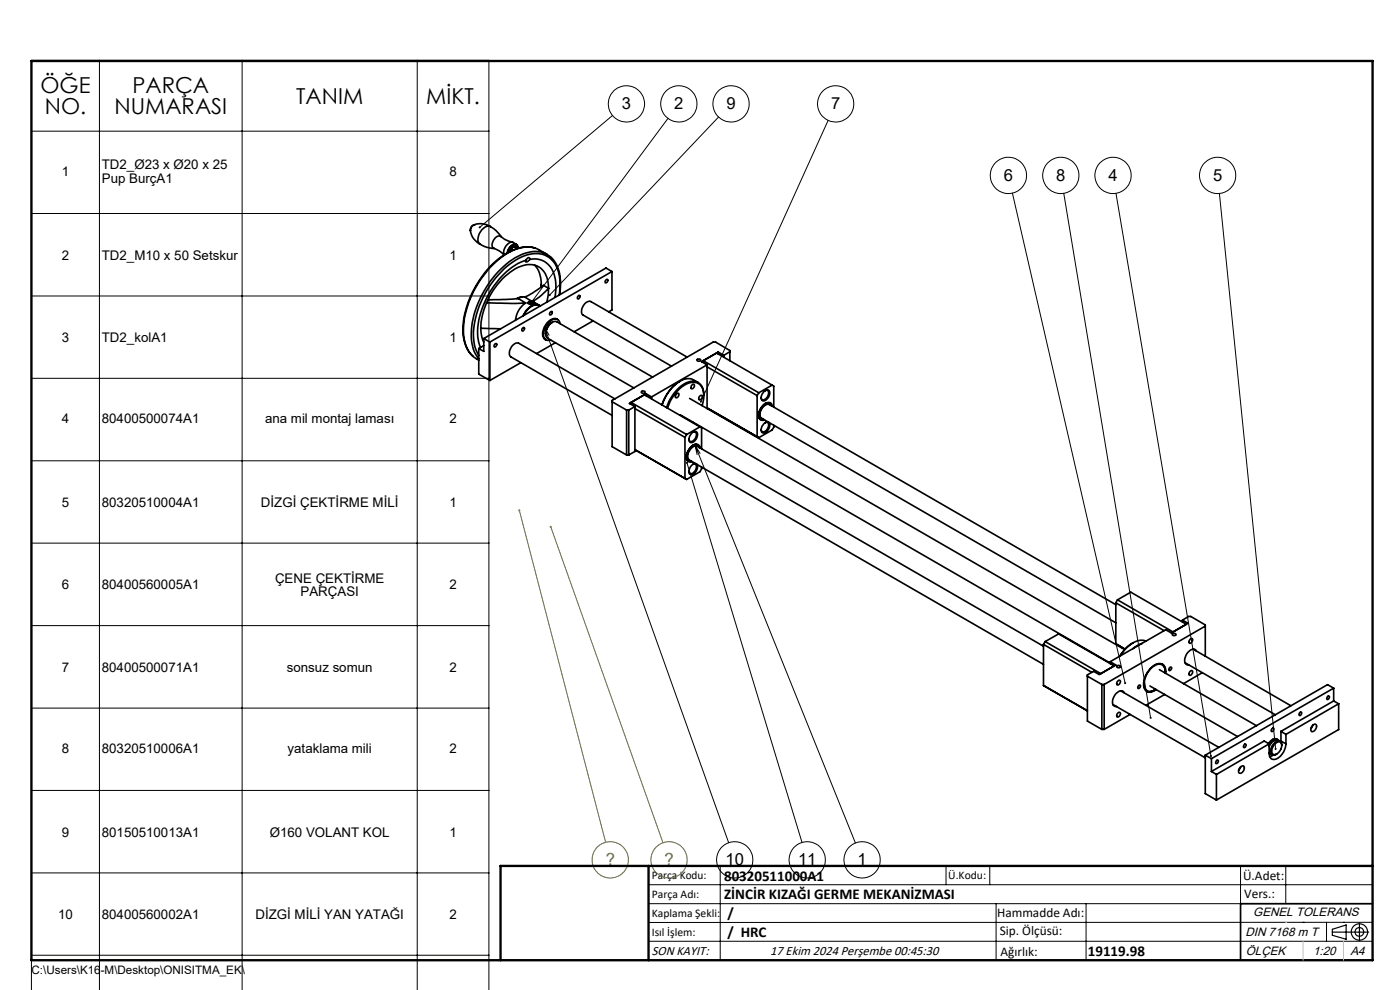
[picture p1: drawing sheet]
<svg xmlns="http://www.w3.org/2000/svg" width="297mm" height="210mm" viewBox="0 0 297 210" stroke-linecap="round" stroke-linejoin="round" font-family="sans-serif">
<g fill="none" stroke="#000" stroke-width=".35">
<path d="M99.8 48.9a3.6 3.6 0 0 0 2.1 2.9M100.5 47.7a1.34 1.34 0 0 0-.7 1.2M100.5 47.7a3.9 3.9 0 0 1 3.5 .4M100.5 47.7h.1M100.5 47.7a1.19 1.19 0 0 0-.7 1.2M101.8 51.8l1.6 .7 1.4 .2M106.3 50.2a4.7 4.7 0 0 0-2.7-2.2 2.85 2.85 0 0 0-2 3.5l.2 .3M108.2 53.2l-.1 .2M108.7 51.4a6 6 0 0 1-2.7-1.3 1.84 1.84 0 0 0-1.4 2.5l1.2 .6 1.1 .9M108.9 52.3l-.6 .5-.3 .6M109 52.3a1.33 1.33 0 0 0-1 1.1M109 52.3l-.1 .1"/>
<path d="M109.1 52.3l-.4 .3-.5 .7M109.1 52.3l.6 .1 .4 .2M109.1 52.3l.6 .4M109.5 51.9l.2 .5M109.6 51.8l-.7-.4a1.99 1.99 0 0 0-2 2.2l.1 .5M109.8 52.4a.78 .78 0 0 0-.7-.6 .78 .78 0 0 0-.8 .5l-.6 1.3M109.9 52.5a.77 .77 0 0 0-.6-.8 .77 .77 0 0 0-.9 .5l-.4 .4-.4 1M111.6 55.2a14.7 14.7 0 0 0-8.1 7.4 14.1 14.1 0 0 0-1.8 10.6l.2 .5M112.4 55a4.4 4.4 0 0 1 5.3 3.7l.2 1.9-.2 2.5M112.4 55l-.1-.3-.2-.1-.5 .6M112.4 55a.6 .6 0 0 1-.9 .4l.1-.2M113.4 56.3a5.8 5.8 0 0 1 1.4 4.6v-.6"/>
<path d="M113.5 52.6a8.1 8.1 0 0 0-7.1 1.9 20.7 20.7 0 0 0-8.2 15.9 7.4 7.4 0 0 0 2.1 5.2M113.6 52.6a7.8 7.8 0 0 0-6.6 1.5 20.8 20.8 0 0 0-8.7 16.4 6.2 6.2 0 0 0 3.3 5.9M113.6 52.6l2.5 1.4M116.8 54.6a8.1 8.1 0 0 1 2.1 7l-.2 .9M116.8 54.5a5.4 5.4 0 0 0-5.6-.7 19.1 19.1 0 0 0-10.1 11.4 13.9 13.9 0 0 0-.5 9.4l1 1.5M128.4 59.5l.4-.2a.39 .39 0 0 1 .1 .5 .39 .39 0 0 1-.5 .1zM129.8 57.6v8.1l-.6 .4M129.8 57.6l-25.9 15M129.8 57.6l-1.2-.7-26 14.9M101.6 73.9v5.5l2.3 1.3M102 69.6l.2 1.8 .4 1.2M102 69.6l4.2 .1"/>
<path d="M102.6 71.8l1.3 .8M102.6 71.8v2.7l-1-.6M102.6 73.3l-1 .6M103.2 64.2a13.8 13.8 0 0 0-1.2 5.4M103.2 64.2l5.2 .2 3.1-.1M103.9 72.6v8.1M105 73l.2-.1a.37 .37 0 0 1 .1 .5 .37 .37 0 0 1-.5 .1zM109.9 63.3l-6.4 .3M109.9 63.3l1.6 1M110.5 76.9l-6.6 3.8M110.8 69.7l.3-.2a.39 .39 0 0 1 .1 .5 .39 .39 0 0 1-.5 .1zM110.8 63h-.4l-.8 .4"/>
<path d="M111.3 63l-.8 .1-.6 .2M111.3 63l1.6 1M111.5 64.3a4.9 4.9 0 0 0-2.1 3.6M111.9 64.2l.7 .4M112.1 64a1.05 1.05 0 0 1 1.3 .4 1.08 1.08 0 0 1-1.3-.3zM112.3 64h.1M112.3 64.2l.3-.1 .5 .2M112.3 64.2l.1 .1M112.7 64.1h.1M112.7 64.1h-.4v.2l.8 .1v-.2M112.7 64.1l.4 .1M112.9 64l1.4 .7"/>
<path d="M113.1 64.2h.1M113.2 64.3l-.5 .1M113.2 64.2l.3 .2M114.5 64.9a2.07 2.07 0 0 0-2.7 .9l-.7 1.1M114.6 64.9a1.79 1.79 0 0 0-2.6 .5l-.5 .6-.6 1M116.4 61.2l-.4 2.9M116.4 61.2a5 5 0 0 0-2.5-4.8 6.3 6.3 0 0 0-6.2 1.8 16 16 0 0 0-4.5 6M116.4 61.2l-2.1 1.9-1.4 .9M116.4 61.2l-1.1-.7-2.3 1.7-1.7 .8M116.8 66.2l.2-.1a.39 .39 0 0 1 .1 .5 .39 .39 0 0 1-.5 .1zM117.2 68.4a2.97 2.97 0 0 0-1.5 2.4M117.8 72.7l-4 2.3"/>
<path d="M118.3 67.8a1.83 1.83 0 0 0-2.4 .9 2.39 2.39 0 0 0-.3 3.3l.2 .1M118.6 62.6a8.9 8.9 0 0 0-1.3-7.3 5.2 5.2 0 0 0-6.1-1 19.3 19.3 0 0 0-10.3 13 10.4 10.4 0 0 0 .7 8.1M118.8 68.6a1.1 1.1 0 0 0-.8-.9 1.1 1.1 0 0 0-1.2 .3 3.3 3.3 0 0 0-1.3 3.9l.6 .3 .7-.1M122.7 62.8l.2-.2a.39 .39 0 0 1 .1 .5 .39 .39 0 0 1-.5 .2zM125.8 68.1l-4 2.3M145.8 75.8l-20.4-11.8a1.75 1.75 0 0 0-2 1.7v.8l.2 .3 18.9 10.9M147.8 76.3a.38 .38 0 0 1 .5-.2 .38 .38 0 0 1 .3 .4l-.5 .1-.3-.1zM149.2 76.5l2.8-1.6 11.8 6.8M149.2 76.5l-.2 .3M149.2 76.5l11.8 6.8M150 77.8l10.6 6.1M150 77.4l-11.8 6.8"/>
<path d="M150 77.4v9.3M152.4 74.7l1.2 .7M152.4 74.7l-3.6 2 1.2 .7M152.4 74.7v.4M153.6 75.4v.4M154.8 76.5v-2.1l-3-1.8h-.5l-21.4 12.3v9.8l3 1.8M154.8 74.6l-1.2 .8M129.9 85.2l3 1.8M130.5 84.6l-20.5-11.8a1.97 1.97 0 0 0-1.9 2.3l.3 .6 21.5 12.4M132.9 87h.5M132.9 87v9.5M132.9 96.5h.5"/>
<path d="M133.4 87v9.5M133.9 85.4l-.2 .3M133.9 85.4l11.8 6.8M133.9 85.4l2.8-1.7 11.8 6.8M134.7 86.7l10.6 6.1M134.7 86.2l-1.3 .8M134.7 86.2v9.6l-1.3 .7M136.1 83.1a.38 .38 0 0 1 .4-.2 .38 .38 0 0 1 .3 .5h-.5l-.2-.1zM137.1 83.5l-3.6 2.1 1.2 .6M137.1 83.5l1.1 .7M137.1 83.5v.4M138.2 84.2v.4"/>
<path d="M138.5 80l-20.3-11.7a1.68 1.68 0 0 0-2 1.2 1.76 1.76 0 0 0 0 2.2l18.3 10.6M143.6 83.5l.1-.1a.5 .5 0 0 1 .3 .7 .5 .5 0 0 1-.6 .3l-.1-.5zM144.3 80.9a8.6 8.6 0 0 0-3.9 5M144.3 88l91.2 52.6M145.3 92.8v8.7M145.6 96.9l.1 .5 .3 .3M145.7 92.2l-.4 .6M146.3 84.5l92.3 53.3M146.4 95h.1M146.5 95a2.19 2.19 0 0 0-.6 2.6l.3 .2h.4M146.5 95v.1M146.5 94.9l.2 .1"/>
<path d="M146.5 95.1a2.05 2.05 0 0 0-.5 2.5l.6 .2M146.5 95.1a2.15 2.15 0 0 0-.3 2.4l75.2 43.4M146.5 94.8l.1 .1M146.6 94.9a.97 .97 0 0 1 .8-.6 .97 .97 0 0 1 .9 .6M146.6 94.9l.1 .1M146.7 92a.68 .68 0 0 1 .7-.5 .68 .68 0 0 1 .6 .6 1.84 1.84 0 0 1-1.4 1.8 1.17 1.17 0 0 1 .1-1.9zM146.7 95l.7-.4 .5 .1 73.5 42.4M146.8 81.7l.2-.2a.5 .5 0 0 1 .3 .6 .5 .5 0 0 1-.6 .4l-.1-.3zM147 89.5l-.1 .1M147 91.7a.54 .54 0 0 1 .7 .1 .54 .54 0 0 1 0 .7 1.06 1.06 0 0 1-1.4 1l-.1-.3M147 98.5a.54 .54 0 0 1 .7 .1 .54 .54 0 0 1 0 .7 1.06 1.06 0 0 1-1.4 1l-.1-.3M147.6 98.3a1.61 1.61 0 0 0-1.3 2.2 1.28 1.28 0 0 0 1.7-1.3l-.2-.7"/>
<path d="M148 94.4l-.6-.1-.4 .2M148.1 81.1a3.4 3.4 0 0 0-4.7 .4 9.5 9.5 0 0 0-2.9 4.4M148.3 94.9a.81 .81 0 0 0-1.4-.2l-.3 .2M148.5 90.5l.3 .2v4.5M148.5 90.5l-2.8 1.7M148.5 95a.93 .93 0 0 0-.7-.8 .93 .93 0 0 0-1 .4 2.62 2.62 0 0 0-.9 3.2l.6 .2 .4-.1M148.5 84l.2-.1a.5 .5 0 0 1 .3 .6 .5 .5 0 0 1-.6 .3l-.2-.4zM148.8 99.1v.3l-.3 .7-2.8 1.6M148.9 86a4.1 4.1 0 0 0-.6-4.6 3.2 3.2 0 0 0-3.7 .7 9.8 9.8 0 0 0-3 4.5M149.3 84a2.55 2.55 0 0 0-1.2-2.8 2.55 2.55 0 0 0-3 .2 9.4 9.4 0 0 0-3.7 5.1M160.6 92.6l.4 .2M160.6 83.9v8.7"/>
<path d="M160.6 92.6l-10.6-6.1 11 6.3M160.9 88l.1 .5 .4 .4M161 83.3l-.4 .6M162 83.1a.67 .67 0 0 1 .7-.4 .67 .67 0 0 1 .6 .6 1.63 1.63 0 0 1-1.6 1.7 1.3 1.3 0 0 1 .3-1.9zM162.2 85.7v.1M162.2 85.8a2.34 2.34 0 0 0-.9 3l.7 .2M162.2 85.8l.1 .1M162.2 85.8l.2 .1M162.3 85.9a2.24 2.24 0 0 0-.9 2.9l.5 .1M162.3 85.9a2.4 2.4 0 0 0-.9 2.7l75.3 43.5M162.3 85.6v.1M162.3 82.9a.54 .54 0 0 1 .7 .1 .54 .54 0 0 1 0 .6 1.2 1.2 0 0 1-1.3 1.2l-.2-.5"/>
<path d="M162.3 89.7a.54 .54 0 0 1 .7 .1 .54 .54 0 0 1 0 .6 1.06 1.06 0 0 1-1.4 1.1l-.1-.4M162.3 85.7a.82 .82 0 0 1 1.4 .4M162.3 85.7l.1 .1M162.4 85.8l.9-.2 .3 .4M162.4 85.9l.8-.1 73.5 42.5M162.4 85.8v.1M162.9 89.5a1.49 1.49 0 0 0-1.2 2.3 1.53 1.53 0 0 0 1.6-1.7l-.2-.5M163.3 85.6l-.6-.1-.4 .1M163.8 81.7l.3 .2v4.5M163.8 81.7l-2.8 1.6M163.9 86.2a.94 .94 0 0 0-.7-.9 .94 .94 0 0 0-1.1 .5 2.49 2.49 0 0 0-.9 3.2l.6 .2 .4-.1M164.1 90.2v.4l-.3 .6-2.8 1.6"/>
<path d="M145.3 101.5l-10.6-6.1 11 6.3M145.3 101.5l.4 .2M221.4 136.7l10.2 5.9M221.4 136.7v8.7M221.7 136.1l2.9-1.6 11.8 6.7-2.9 1.7zM221.7 136.1l-.3 .6M236.7 127.9l10.2 5.9M236.7 136.6l2 1.1M236.7 127.9v8.7M236.7 136.6l.4 .2M237.1 127.2l2.8-1.6 11.8 6.8-2.9 1.6zM237.1 127.2l-.4 .7"/>
<path d="M240.3 136.4a6.9 6.9 0 0 0-2.8 2.8M242.3 136.5l-.6 .2-1.4 .9M243.1 136a3.8 3.8 0 0 0-4 1.3l-1.5 1.9M248.8 134.4h.4l.2 .1a.37 .37 0 0 1-.3 .3 .37 .37 0 0 1-.4-.3zM250.9 131.5l1.1 .7-3.5 2.1-1.2-.7-11.8 6.8M250.9 131.5l1.2-.7h.5l3.1 1.8v6.6M250.9 131.5v.4M252.5 135.6l.3-.2a.56 .56 0 0 1 .1 .7 .56 .56 0 0 1-.6 .3l-.1-.4zM253.1 137.7l20.8 12M253.8 138.1a.85 .85 0 0 0-1.5 0 2.03 2.03 0 0 0-.6 2.9h.5M255.7 132.8l-21.5 12.4M221.4 145.4l9.3 5.4z"/>
<path d="M230.7 143.4l3.1 1.8M233.8 145.2h.4M233.8 154.7h.4M233.8 145.2v9.5M234.2 145.2v9.5M235.5 140.4l1.2 .7-3.5 2-1.2-.7-1.3 .7v9.9l3.1 1.7M235.5 140.4v.4M236.1 149.4l19.6 11.4M237 141.2l.3-.1 .4 .2a.34 .34 0 0 1-.4 .3 .34 .34 0 0 1-.3-.4zM237.1 144.5a.33 .33 0 0 1 .4-.2 .33 .33 0 0 1 .1 .5l-.1 .3a.34 .34 0 0 1-.6 .1 .34 .34 0 0 1 .1-.5zM237.2 151.2l.3-.1a.52 .52 0 0 1 .1 .7 .52 .52 0 0 1-.7 .2l.1-.5zM237.7 146.5l20.9 12"/>
<path d="M238.5 147a.89 .89 0 0 0-1.5-.1 2.23 2.23 0 0 0-.7 2.8l.6 .2M239.7 151.5l-5.5 3.2M241.5 145.4l.3-.1a.39 .39 0 0 1 .1 .5 .39 .39 0 0 1-.5 .2zM243.9 145.5l18.6 10.7M245 146.4a1.92 1.92 0 0 1-1.8 .2M246 142.1l20.6 11.8M246.6 140.9l.4 .5 .2 1.1M247.1 147.3l-4 2.3M247.2 142.8a1.44 1.44 0 0 0-.6-1.7 1.44 1.44 0 0 0-1.8 .2 4.5 4.5 0 0 0-1.9 4.7 1.42 1.42 0 0 0 2.3 .2M247.3 142.8a1.59 1.59 0 0 0-.7-1.9 1.59 1.59 0 0 0-2.1 .4 4.5 4.5 0 0 0-1.6 4.9 1.58 1.58 0 0 0 2.4 .1M248 141.7l.4-.2a.39 .39 0 0 1 .1 .5 .39 .39 0 0 1-.5 .2zM251.4 140.6l19.1 11"/>
<path d="M252.5 142.4l.3-.2a.52 .52 0 0 1 .1 .7 .52 .52 0 0 1-.7 .2zM255.1 142.7l-4 2.3M263.9 158l.3-.2a.4 .4 0 0 1 .1 .5 .4 .4 0 0 1-.5 .2zM269.2 159.7l.7 .4M269.2 157.8v2a1.13 1.13 0 0 0 .7 1.3 1.13 1.13 0 0 0 1.4-.4 3.9 3.9 0 0 0 1.5-2.9M269.2 157.8l-1-.6-11.2 6.4M269.2 157.8l-11.1 6.5M269.3 159.8h.1M269.8 154.6l.3-.2a.4 .4 0 0 1 .1 .5 .4 .4 0 0 1-.5 .2zM270.4 157.9a.82 .82 0 0 1 .7-.5 .82 .82 0 0 1 .8 .5 1.97 1.97 0 0 1-1.7 2.2 1.49 1.49 0 0 1 .2-2.2zM270.8 156.9a1.94 1.94 0 0 0-1.6 1.2M270.9 156.9a1.69 1.69 0 0 0-1.7 1.1"/>
<path d="M271 156.9a1.35 1.35 0 0 0-1.9 .8M271 156.9a1.54 1.54 0 0 0-1.8 1M271.6 157.2a1.36 1.36 0 0 0-2.2 .8l-.2 .4M271.7 155.1v2.1M271.7 157.2v.2M271.7 157.2l1.1 .6M271.7 155.1l1.1 .7M271.9 158.1a.77 .77 0 0 0-.4-.9 .77 .77 0 0 0-.9 .2 2.16 2.16 0 0 0-.8 2.6l.3 .2 .8-.3M272.8 155.8v2M275.7 151.2l.3-.2a.39 .39 0 0 1 .1 .5 .39 .39 0 0 1-.5 .2zM278.5 153.8a.48 .48 0 0 1 .7-.1 .48 .48 0 0 1 0 .7 .75 .75 0 0 1-1 .7l-.1-.5zM278.5 153.8l-.4 .7"/>
<path d="M281.6 147.8l.3-.2a.4 .4 0 0 1 0 .5 .4 .4 0 0 1-.4 .2zM282.9 146l-1.3-.8-25.9 15M282.9 146l-25.9 14.9M282.9 146v2.7M282.9 148.7l-11.2 6.4M282.9 148.7l1.1 .6M284 149.3v5.5l-25.9 14.9M284 149.3l-11.2 6.5M255.7 160.2v8.1l2.4 1.4M255.7 160.2l1.3 .7M257 160.9v2.7M257 163.6l1.1 .7"/>
<path d="M258.1 161.4l.2-.2a.4 .4 0 0 1 .1 .5 .4 .4 0 0 1-.5 .2zM258.1 164.3v5.4M263.1 162.8a.51 .51 0 0 1 .7-.3 .51 .51 0 0 1 .1 .8 .69 .69 0 0 1-.4 .6 .69 .69 0 0 1-.8-.1v-.4zM263.2 162.7l-.4 .7M270.1 160.2l-.8 .3M291.2 191.7h-28v12"/>
</g>
<g fill="none" stroke="#000" stroke-width=".21">
<path d="M21.1 12.8v197.3M51.4 12.8v197.3M88.5 12.8v197.3M6.7 27.8h97M129.9 24.5l-28.1 23.7M141.7 25.1l-29.1 39.2M152.4 24.8l-35.8 37.8M175.7 25.5l-27 59.7M6.7 45.3h97M214.8 40.9l23.9 104M225.7 41l18.4 111.3M236.7 41l20.2 119.4"/>
<path d="M258.7 41.1l11.9 117.8M6.7 62.8h97M115.5 69.3l39.1 109.5M115.5 69.3l1 1.8M115.5 69.3l.4 2M6.7 80.2h97M6.7 97.7h97M145.7 98.2l24.4 80.5M147.5 94.5l34 84.3M147.5 94.5l1 1.7M147.5 94.5l.4 1.9M6.7 115.2h97"/>
<path d="M6.7 132.7h97M6.7 150.2h97M6.7 167.7h97M6.7 185.2h97M137.6 187.7h153.6M137.6 191.7h153.6M137.6 199.7h153.6M152.8 183.7v20M200.7 183.7v4M210 183.7v4M211.3 191.7v12M230.4 191.7v12"/>
<path d="M263.2 183.7v20M272.8 183.7v8M276.4 195.6h.1M281.4 195.6v4.1M285 195.6h.1M291.2 195.6l-153.6 .1M6.7 210.1v-197.3h97v197.3M6.7 202.6h97"/>
<circle cx="132.9" cy="22" r="3.8"/>
<circle cx="144" cy="22" r="3.8"/>
<circle cx="155.1" cy="22" r="3.8"/>
<circle cx="177.3" cy="22" r="3.8"/>
<circle cx="213.9" cy="37.2" r="3.8"/>
<circle cx="225.1" cy="37.2" r="3.9"/>
<circle cx="236.1" cy="37.2" r="3.9"/>
<circle cx="258.3" cy="37.2" r="3.9"/>
<circle cx="155.9" cy="182.4" r="3.8"/>
<circle cx="171.3" cy="182.4" r="3.8"/>
<circle cx="182.9" cy="182.4" r="3.8"/>
</g>
<g fill="none" stroke="#808000" stroke-width=".21">
<path d="M110.2 108.3l18.3 70.4M116.8 111.8l23.9 67"/>
<circle cx="129.4" cy="182.4" r="3.8"/>
<circle cx="141.9" cy="182.4" r="3.8"/>
</g>
<g fill="none" stroke="#000" stroke-width=".25">
<path d="M282.6 197.7h7.8M282.6 197.1l3-.9v3l-3-.8zM288.4 195.8v3.8M106.2 203.7h185"/>
<circle cx="288.4" cy="197.7" r="1.74"/>
<circle cx="288.4" cy="197.7" r=".93"/>
</g>
<path d="M6.7 12.9h284.5v190.8h-284.5zM137.6 183.7v20M291.2 183.7h-185v20" fill="none" stroke="#000" stroke-width=".5"/>
<path d="M276.4 199.7v4M285 199.7v4" fill="none" stroke="#c0c0c0" stroke-width=".21"/>
<path d="M272.8 195.6h.1" fill="none" stroke="#c0c0c0" stroke-width=".25"/>
<path d="M101.6 48.1v.3l.2-.2-.2 .2a.22 .22 0 0 0 .3 0 .22 .22 0 0 0 0-.4 .22 .22 0 0 0-.3 .1zM112.4 64.2v.2l.2-.1-.1 .2 .3-.1-.1-.3zM116.5 62.5l-.1 .1 .1 .2 .1-.2-.1 .2h.1a.21 .21 0 0 0 .2-.2 .21 .21 0 0 0-.3-.1zM148.5 85v.4l.2-.2-.1 .2a.22 .22 0 0 0 .3-.1 .22 .22 0 0 0-.1-.3 .22 .22 0 0 0-.3 0zM270.5 158.7a.22 .22 0 0 0-.1 .3 .22 .22 0 0 0 .3 .1l-.1-.2 .1 .2a.21 .21 0 0 0 .1-.4 .21 .21 0 0 0-.3 0zM256.8 160.2v.3l.1 .1v-.2l.1 .2 .1-.3zM243.9 152.1v.3l.2 .1v-.2v.2l.2-.1v-.3zM238.5 144.8v.2l.2 .1v-.2l.1 .2a.21 .21 0 0 0 0-.3 .21 .21 0 0 0-.3 0zM145.6 98a.22 .22 0 0 0 0 .4 .22 .22 0 0 0 .3-.2 .22 .22 0 0 0-.2-.2v.2z" fill="#000"/>
<path d="M116.6 111.6a.23 .23 0 0 0 .1 .4 .23 .23 0 0 0 .3-.2 .23 .23 0 0 0-.3-.3l.1 .3-.1-.3zM110 108.1a.21 .21 0 0 0 .1 .4 .21 .21 0 0 0 .3-.2 .21 .21 0 0 0-.3-.3l.1 .3-.1-.3z" fill="#808000"/>
<g font-size="4.7">
<text x="8.6" y="19.7">ÖĞE</text>
<text x="28.1" y="19.7">PARÇA</text>
<text x="62.8" y="22">TANIM</text>
<text x="90.4" y="22">MİKT.</text>
<text x="9.5" y="24.2">NO.</text>
<text x="24.3" y="24.2">NUMARASI</text>
</g>
<g font-size="3.5">
<text x="131.9" y="23.2">3</text>
<text x="143" y="23.2">2</text>
<text x="154.1" y="23.2">9</text>
<text x="176.3" y="23.2">7</text>
<text x="213" y="38.3">6</text>
<text x="224.1" y="38.3">8</text>
<text x="235.2" y="38.3">4</text>
<text x="257.4" y="38.3">5</text>
<text x="153.9" y="183.5">10</text>
<text x="169.3" y="183.5">11</text>
<text x="181.9" y="183.5">1</text>
</g>
<g font-size="3.5" fill="#808000">
<text x="128.5" y="183.5">?</text>
<text x="141" y="183.5">?</text>
</g>
<g font-size="3.2">
<text x="153.6" y="190.8">ZİNCİR KIZAĞI GERME MEKANİZMASI</text>
<text x="153.6" y="186.8">80320511000A1</text>
<text x="154.3" y="194.8">/</text>
<text x="154.3" y="198.8">/ HRC</text>
<text x="230.8" y="202.8">19119.98</text>
</g>
<g font-size="2.8">
<text x="21.6" y="35.9">TD2_Ø23 x Ø20 x 25</text>
<text x="13.1" y="37.3">1</text>
<text x="21.6" y="38.7">Pup BurçA1</text>
<text x="95.4" y="37.3">8</text>
<text x="13.1" y="55.1">2</text>
<text x="21.6" y="55.1">TD2_M10 x 50 Setskur</text>
<text x="95.4" y="55.1">1</text>
<text x="13.1" y="72.6">3</text>
<text x="21.6" y="72.6">TD2_kolA1</text>
<text x="95.4" y="72.6">1</text>
<text x="13.1" y="89.8">4</text>
<text x="21.6" y="89.8">80400500074A1</text>
<text x="56.2" y="89.8">ana mil montaj laması</text>
<text x="95.4" y="89.8">2</text>
<text x="13.1" y="107.5">5</text>
<text x="21.6" y="107.5">80320510004A1</text>
<text x="55.4" y="107.5">DİZGİ ÇEKTİRME MİLİ</text>
<text x="95.3" y="107.5">1</text>
<text x="13.1" y="125">6</text>
<text x="21.6" y="125">80400560005A1</text>
<text x="58.3" y="123.6">ÇENE ÇEKTİRME</text>
<text x="95.3" y="125">2</text>
<text x="63.8" y="126.4">PARÇASI</text>
<text x="13.1" y="142.5">7</text>
<text x="21.6" y="142.5">80400500071A1</text>
<text x="60.9" y="142.5">sonsuz somun</text>
<text x="95.3" y="142.5">2</text>
<text x="13.1" y="159.7">8</text>
<text x="21.6" y="159.7">80320510006A1</text>
<text x="61" y="159.7">yataklama mili</text>
<text x="95.3" y="159.7">2</text>
<text x="13.1" y="177.4">9</text>
<text x="21.6" y="177.4">80150510013A1</text>
<text x="57.2" y="177.4">Ø160 VOLANT KOL</text>
<text x="95.3" y="177.4">1</text>
<text x="263.7" y="186.7">Ü.Adet:</text>
<text x="263.9" y="190.5">Vers.:</text>
<text x="12.3" y="194.9">10</text>
<text x="21.6" y="194.9">80400560002A1</text>
<text x="54.2" y="194.9">DİZGİ MİLİ YAN YATAĞI</text>
<text x="95.3" y="194.9">2</text>
<text x="211.5" y="194.5">Hammadde Adı:</text>
<text x="138.3" y="202.6">SON KAYIT:</text>
<text x="163.4" y="202.6">17 Ekim 2024 Perşembe 00:45:30</text>
<text x="212.1" y="198.4">Sip. Ölçüsü:</text>
<text x="212.2" y="202.7">Ağırlık:</text>
</g>
<g font-size="2.6">
<text x="265.9" y="194.4">GENEL TOLERANS</text>
<text x="264.2" y="198.5">DIN 7168 m T</text>
<text x="264.3" y="202.6">ÖLÇEK</text>
<text x="278.5" y="202.6">1:20</text>
<text x="286.5" y="202.6">A4</text>
</g>
<g font-size="2.5">
<text x="138.3" y="186.4">Parça Kodu:</text>
<text x="138.3" y="190.5">Parça Adı:</text>
<text x="201.2" y="186.5">Ü.Kodu:</text>
<text x="138.3" y="194.5">Kaplama Şekli:</text>
<text x="138.3" y="198.6">Isıl İşlem:</text>
<text x="6.7" y="206.7">C:\Users\K16-M\Desktop\ONISITMA_EK\</text>
</g>
</svg>
